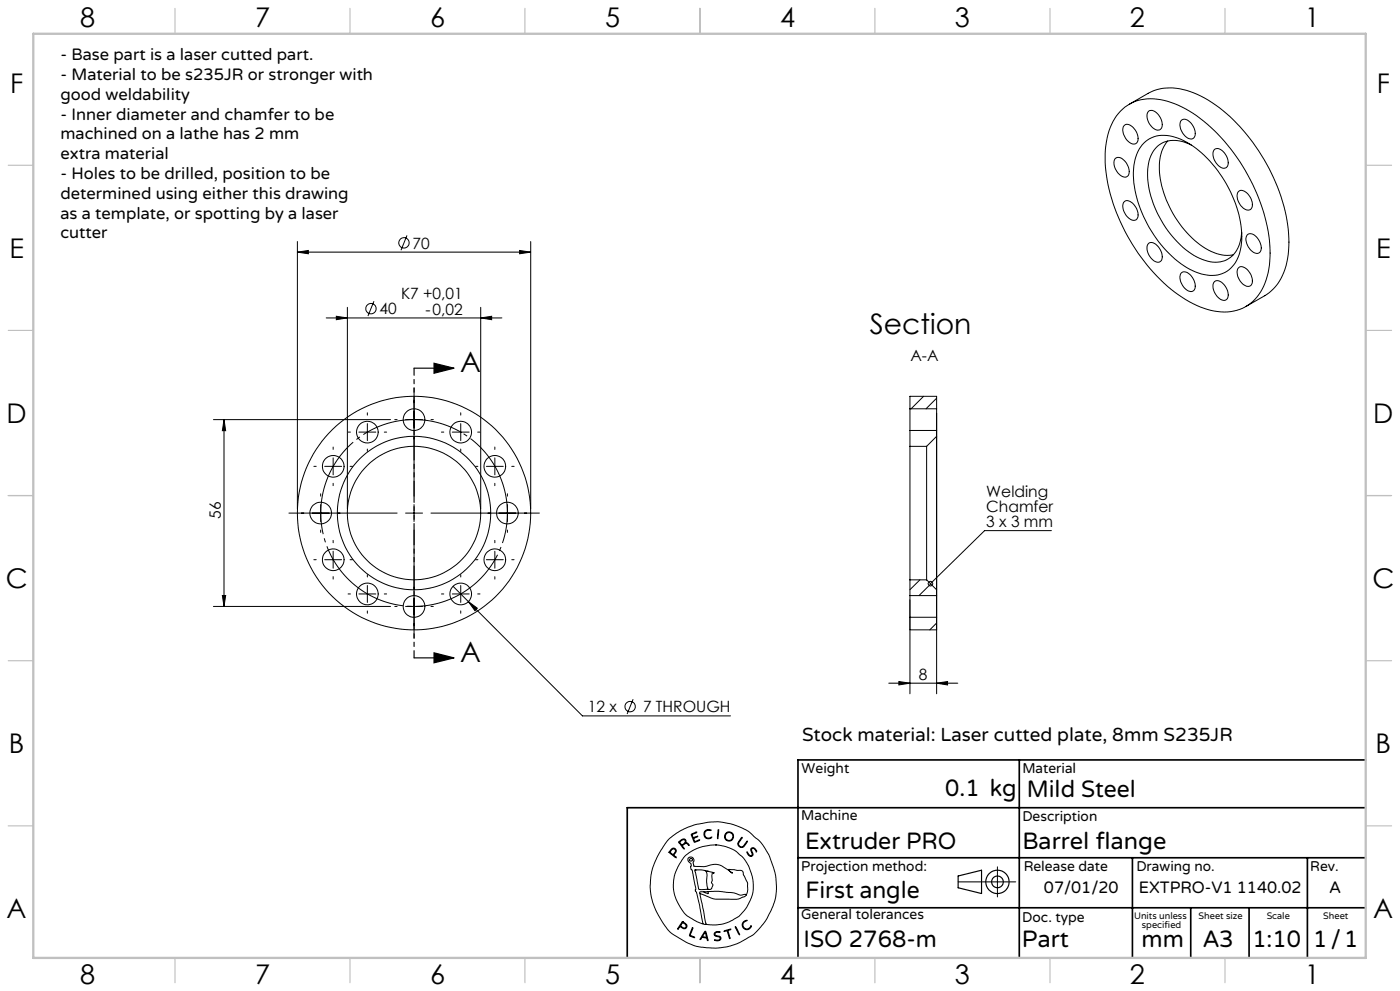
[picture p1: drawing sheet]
<svg xmlns="http://www.w3.org/2000/svg" width="420mm" height="297mm" viewBox="0 0 420 297" stroke-linecap="round" stroke-linejoin="round" font-family="sans-serif">
<g fill="none" stroke="#000" stroke-width=".3">
<path d="M336.1 33.3a13.5 13.5 0 0 1 14.2-2.9 40.7 40.7 0 0 1 19.9 15.6 53.7 53.7 0 0 1 10.8 29.8 18.5 18.5 0 0 1-5.9 15.2 14.8 14.8 0 0 1-15 1 45.9 45.9 0 0 1-20.3-18.7 50.2 50.2 0 0 1-8.2-28.5 18.4 18.4 0 0 1 4.5-11.5zM337.1 37.8a1.86 1.86 0 0 1 2.9 .5 3.9 3.9 0 0 1 1.1 4.5 2.03 2.03 0 0 1-3-.8 4.1 4.1 0 0 1-1-4.2zM338.8 31.3l5.7-3.3a16.1 16.1 0 0 1 14.7 .3 48.3 48.3 0 0 1 20.8 20.9 46.6 46.6 0 0 1 6.5 27 15.9 15.9 0 0 1-7.1 12.4l-5.6 3.3M344.6 33.4a2.4 2.4 0 0 1 3.2 1.5 2.81 2.81 0 0 1 0 4 4 4 0 0 1-3.7-4v-.7zM354.5 36a2.24 2.24 0 0 1 3 1.1 3.4 3.4 0 0 1 .5 4.3 2.92 2.92 0 0 1-3.5-2.1 2.91 2.91 0 0 1 0-3.3zM334.6 47.4a2.27 2.27 0 0 1 3.1 1.1 3.4 3.4 0 0 1 .5 4.4 2.95 2.95 0 0 1-3.6-2.2 3.1 3.1 0 0 1 0-3.3zM343.1 42.9a9.2 9.2 0 0 1 10.3-1.5 32.2 32.2 0 0 1 16.3 17.3 25.7 25.7 0 0 1 2 17.8 8.6 8.6 0 0 1-11.2 5.6 28.7 28.7 0 0 1-15.7-13.8 30.4 30.4 0 0 1-4.5-19.5 10.8 10.8 0 0 1 2.8-5.9zM350.3 42.3a13.5 13.5 0 0 0-2.2 11.3 31.5 31.5 0 0 0 14.4 21.4 10.7 10.7 0 0 0 7.5 1.3M357.4 43.5a8.7 8.7 0 0 0-10.5 .7 13.4 13.4 0 0 0-2.3 11.5 31.2 31.2 0 0 0 14.4 21.3 9.5 9.5 0 0 0 9.6 .5 9.5 9.5 0 0 0 3.9-7.9M364.3 44.8a2.4 2.4 0 0 1 3.3 1.5 3.2 3.2 0 0 1 .3 3.9 2.44 2.44 0 0 1-3.1-1.3 3.5 3.5 0 0 1-.5-4.1zM371.6 57.4a2.41 2.41 0 0 1 3.3 1.4 2.84 2.84 0 0 1 0 4.1 3.4 3.4 0 0 1-3.5-2.8 2.55 2.55 0 0 1 .2-2.7zM89.2 75.6l3.3-.5v1z"/>
<path d="M89.2 72.4v80.1M89.2 75.6h70M122.1 70.6l-1.8 4.4M155.9 75.1l3.3 .5-3.3 .5zM159.2 72.4v80.1M337.1 60.6a1.86 1.86 0 0 1 2.9 .6 3.9 3.9 0 0 1 1.1 4.4 2.03 2.03 0 0 1-3-.8 4.1 4.1 0 0 1-1-4.2zM344.6 73a2.76 2.76 0 0 1 3.5 1.9 2.63 2.63 0 0 1-.3 3.6 4 4 0 0 1-3.7-4v-.7zM374.3 70.3a2.23 2.23 0 0 1 3 1.1 3.4 3.4 0 0 1 .5 4.3 2.92 2.92 0 0 1-3.5-2.1 2.91 2.91 0 0 1 0-3.3zM97.9 95.3h52.7M100.9 94.8l3.3 .5-3.3 .5zM104.2 92.1v60.4M112.2 90.3l-1.8 4.4"/>
<path d="M144.2 95.3l3.3-.5v1zM144.2 92.1v60.4M354.5 81.7a2.24 2.24 0 0 1 3 1.1 3.4 3.4 0 0 1 .5 4.4 2.92 2.92 0 0 1-3.5-2.2 2.91 2.91 0 0 1 0-3.3zM364.3 84.4a2.76 2.76 0 0 1 3.6 1.9 2.63 2.63 0 0 1-.3 3.7 4 4 0 0 1-3.7-4.1v-.7zM371.4 80.4a1.86 1.86 0 0 1 2.9 .6 3.9 3.9 0 0 1 1.1 4.4 2.03 2.03 0 0 1-3-.8 4.1 4.1 0 0 1-1-4.2zM124.2 116.2v32.5M277.1 118.8l-3.8 3.7M281 119.3l-3.2 3.2M64 125.8h53.2M67.2 125.8v55.9M67.2 125.8l.5 3.3h-1zM94.2 139.8h.7"/>
<path d="M97.4 139.8h5.1M99.9 134v.7M99.9 137.2v5.1M104.4 129.5h.7M105 139.8h.8M107.7 129.5h5M110.2 123.7v.7M110.2 127v5M110.2 134.6v.7M115.3 129.5h.7M118.4 125.8h.7M121.7 125.8h5.1"/>
<path d="M129.3 125.8h.7M132.4 129.5h.7M135.7 129.5h5.1M138.2 123.7v.7M138.2 127v5M138.2 134.6v.7M142.7 139.8h.7M143.3 129.5h.7M145.9 139.8h5.1M148.4 134v.7M148.4 137.2v5.1M153.5 139.8h.7"/>
<path d="M273 133.8v40M273 122.5v6.5M273 122.5v-3.7h8v3.7M273 129v4.8M273 133.8h5M273 122.5h8M278 133.8v40M278 133.8l3-3v46l-3-3M281 122.5v6.5h-8M281 123.8v84.1M86.7 153.8h32.4M96.2 148v.7"/>
<path d="M96.2 151.2v5.1M96.2 158.9v.7M99.9 144.8v.8M121.7 153.8h5.1M124.2 151.2v5.1M124.2 158.9v32.4M129.3 153.8h32.5M148.4 144.8v.8M152.2 148v.7M152.2 151.2v5.1M152.2 158.9v.7M315.4 159h-20l-16.2 15.9"/>
<path d="M66.7 178.5h1l-.5 3.2zM94.2 167.7h.7M97.4 167.7h5.1M99.9 162v.7M99.9 165.2v5.1M99.9 172.8v.8M104.4 178h.7M105 167.7h.8M107.7 178h5M110.2 172.2v.7M110.2 175.5v5M115.3 178h.7"/>
<path d="M132.4 178h.7M135.7 178h5.1M135.9 175.7l4.6 4.6M138.2 172.2v.7M138.2 175.5v5M142.7 167.7h.7M143.3 178h.7M145.9 167.7h5.1M148.4 162v.7M148.4 165.2v5.1M148.4 172.8v.8M153.5 167.7h.7"/>
<path d="M273 178.5h8v6.5h-8zM273 173.8v4.7M273 173.8h5M273 179.8v28.1M276 173.8l-3 2.9M279.2 175l-3.5 3.5M64 181.7h53.2M110.2 183.1v.7M118.4 181.7h.7M121.7 181.7h5.1M129.3 181.7h.7M138.2 183.1v.7"/>
<path d="M140.5 180.3l2.7 2-.7 .7zM140.5 180.3l34.2 34.3h44.4M273 188.8h8M281 186.7l-2.1 2.1M189.9 209.5l-1.8 4.5M266.6 204.7h20.7M269.7 204.3l3.3 .4-3.3 .6zM281 204.7l3.3-.4v1zM200.5 251.7l2.5-2 3.6-1.9 2.1-.7 3.6-.7 3.1-.1 3.9 .6 3.2 1.2 2.1 1.1 2.9 2.5 1.7 2.1 1.7 2.9 1.6 4.9 .4 3.9-.1 3-.8 2.8-1.9 3.9-1.6 2.3a18.3 18.3 0 0 1-7.7 5.5l-2.7 .8-3.2 .4-2.8-.1-3.3-.5-3.1-1.3-3.8-2.3-1.4-1.2-1.4-1.9-2.2-3.7-1-2.6-.6-2.5-.2-2.7 .2-3.3 1-3.2 1.7-3.6zM201.3 254.6l.7-.4 .5 .1 .4 .6-.2 .6a.63 .63 0 0 0-.5 .6 .63 .63 0 0 0 .4 .6l.2 .4-1.7-1.3a.43 .43 0 0 1-.4-.5 .43 .43 0 0 1 .4-.4zM201.5 254.7l.8-.2 .3 .4v.4a.69 .69 0 0 1-.9 .7 .69 .69 0 0 1-.4-1.1zM203.7 252.2l1-.7 .6-.1 .5 .5v.6l.5 .2 .5 .6-.8-.5-.6 .1a.65 .65 0 0 0-.7 .6 .65 .65 0 0 0 .5 .7l-.1 .3z"/>
<path d="M204 252.2l.9-.5h.4l.3 .4-.3 .6a.71 .71 0 0 1-.8 .4 .71 .71 0 0 1-.6-.8zM207.4 250l1.7-.6-1 .5a.56 .56 0 0 0-.3 .9 .56 .56 0 0 0 .9 0l.7-.2-1 .5a.45 .45 0 0 0-.4 .4 .45 .45 0 0 0 .3 .5l.1 .2 1.5-.5-1.2 .6a.41 .41 0 0 1-.5 .1 .41 .41 0 0 1-.2-.5zM208.8 249.4h.1M211.5 249.1l1-.5a.45 .45 0 0 1 .8 .4l-1.1-.1-.6 .3-.2 .5 .1 .9 .4 .4 .8 .2 .9-.3-.9 .5-.8-.1-.5-.4-.2-1.1zM214.7 253.2h.1M214.7 253.2l2.4 .4 2.6 .9 1.2 .7 2 1.8 1.6 2.4 1.2 3.2 .3 1.8v2.5l-.6 2.1-1.4 2.8-2.5 2.9-2.7 1.6-1.8 .6-2.2 .3-2.9-.2M214.7 253.2l-1.9 .1-3.1 .8-2.3 1-1.6 1.2-1.2 1.4-1.3 2.2-.8 2.1-.4 1.7-.1 2.4 .3 1.8 .5 1.6 1.5 2.7 .9 1.4 1 1 2.9 1.6 1.9 .7M215.4 248.7h.2v.4l-.3 2.3zM222.4 251.1l.2-.1-1.1 1.9 .2 .5 .5 .3 .7-.1 1.1-1.4h.3l-1.1 1.5-.5 .3-.9-.3-.5-.7zM224 255.3h.2l.5 .8 .5 .4 .5-.3-.5-1.4 .3-.6 .7-.1 .8 1-.1 .2-.8-1-.5 .1-.1 .4 .4 1.3-.5 .6-.9-.5zM299.2 259.8v9M204.7 276.6l.5 .2 .7 .6-.3 .6-.6 .1a.73 .73 0 0 1-.7-.9z"/>
<path d="M204.8 276.2h.1M204.8 276.2l-1.5 2.2h.2a.68 .68 0 0 1 .6-.6 .68 .68 0 0 1 .7 .4l.9 .1 .4-.9-.3-.5-1-.7M204.8 276.5h.1M207.7 278.1v-.1a.55 .55 0 0 1-.1 .9l-.4 .9a.42 .42 0 0 0-.1 .5 .42 .42 0 0 0 .5 .2l.8 .5-1.6-.6zM208.5 260.7h2.2l2.9 .7 .6 .4a.34 .34 0 0 0-.5-.2 .34 .34 0 0 0-.1 .5v1.8a1.12 1.12 0 0 0 .3 1.4l-.6 1.2h-1.2M208.5 260.7l1 5.1a.84 .84 0 0 0 1.1 .8l1.5-.1M208.5 260.7h.1M210 267.8l1.9 9.2M210 267.8l4.6 1.7h6.7l2-.7 .5-.5M211 276.9l.8 .1M211 267.3h-1v.5M211.3 260.8a2.01 2.01 0 0 1 .7 2.7l.1 2 .3 .8-.3 .2"/>
<path d="M211.4 279.7l.3-.1 .2 1.1-.4 .2a.46 .46 0 0 1-.7-.3 .46 .46 0 0 1 .3-.6zM211.5 279.1h.2l.2 .5 .5 2.2h-.2a.87 .87 0 0 0-1.2-.8l-.4-.1-.3 .6h-.3zM211.5 279.5h.1M211.8 277h.1M212.2 261.1h.1M212.4 267.2l3.3-.1 4.4 .5 2 .7 1-.2a.41 .41 0 0 1 .4-.1 .41 .41 0 0 1 .3 .3M212.4 267.2l.1 .6-1.5-.5M212.4 267.2l-1.4 .1M214.5 279.5l.7-.3 .8 .2-1.2 .1-.3 .3 .2 .5 1.5 .5 .1 .5-.3 .4-.7 .3-1-.2 1.4-.1 .3-.4-.1-.4-1.2-.3-.4-.3zM217.2 279l2.1-.5-.9 .4 .5 2.4-.7-2.3-.9 .2zM220.6 277.7l1.3 2.5zM220.7 277.7h.1"/>
<path d="M223 276.3l.7-.4 .5-.1-1 .6-.3 .6v.5l.5 .7 .9 .2 1.1-.9-.1 .4-1 .7-1-.2-.7-1.1zM223.8 268.3l.5-1.1v-2.4l-1.2-2.5-.2-1-.3-.4-4-.3 1.2 1.1-3.2-2.2-1.7-.5-1.2 .1-2.5 .6-3-.1-.3-.9 .3-.8-.2-.7-.6-.3-.7 .1-.3 .4v.4l.9 1.1-.1 1.3 .5 .6 1 5.4-.1 .8 .4 .4 .8 3.7 1.2 5.8M287.4 264.3h17.3"/>
<circle cx="121.2" cy="72.8" r="1.56"/>
<circle cx="111.3" cy="92.5" r="1.56"/>
<circle cx="100" cy="139.8" r="3.3"/>
<circle cx="110.2" cy="129.5" r="3.3"/>
<circle cx="124.2" cy="125.8" r="3.3"/>
<circle cx="138.2" cy="129.5" r="3.3"/>
<circle cx="148.4" cy="139.8" r="3.2"/>
<circle cx="96.2" cy="153.8" r="3.2"/>
<circle cx="124.2" cy="153.7" r="35"/>
<circle cx="124.2" cy="153.8" r="23"/>
<circle cx="124.2" cy="153.8" r="20"/>
<circle cx="152.2" cy="153.8" r="3.3"/>
<circle cx="100" cy="167.8" r="3.2"/>
<circle cx="110.2" cy="178" r="3.3"/>
<circle cx="138.2" cy="178" r="3.3"/>
<circle cx="148.5" cy="167.8" r="3.2"/>
<circle cx="279.1" cy="174.9" r=".68"/>
<circle cx="124.2" cy="181.8" r="3.3"/>
<circle cx="189.1" cy="211.8" r="1.55"/>
<circle cx="207.3" cy="257.7" r=".43"/>
<circle cx="218.7" cy="250.7" r="1.17"/>
<circle cx="218.7" cy="250.7" r="1.37"/>
</g>
<g fill="none" stroke="#000" stroke-width=".35">
<path d="M124.2 110.3h12M130.2 108.9l6 1.4-6 1.6zM124.2 197.2h12M130.2 195.6l6 1.6-6 1.4zM287.4 262.5l7.1-1.7v7l-7.1-1.7z"/>
<circle cx="299.2" cy="264.3" r="3.5"/>
<circle cx="299.2" cy="264.3" r="1.75"/>
</g>
<path d="M151 145.6a28 28 0 0 0-46.9-11.3 28 28 0 0 0 12.9 46.5 28 28 0 0 0 34.4-33.8l-.4-1.4" fill="none" stroke="#000" stroke-width=".3" stroke-dasharray="30.5 1.3 1.3 1.3" stroke-dashoffset="13" stroke-linecap="butt"/>
<path d="M124.2 110.3v86.8" fill="none" stroke="#000" stroke-width=".35" stroke-dasharray="6.3 1.3 1.3 1.3 1.3 1.3" stroke-dashoffset="4.2"/>
<path d="M305.8 227.7v59.2M409.7 227.7h-170.3v59.2M239.4 257.1h170.3M339.7 257.1v29.9M392.2 257.1v29.8M409.7 242.1h-221.5v45M239.4 272.1h170.3M357.2 272.1v14.8M374.7 272.1v14.8" fill="none" stroke="#000" stroke-width=".5"/>
<g fill="none" stroke="#c0c0c0" stroke-width=".35">
<path d="M52.5 2.5v7.5M105 2.5v7.5M157.5 2.5v7.5M210 2.5v7.5M262.5 2.5v7.5M315 2.5v7.5M367.5 2.5v7.5M2.5 49.5h7.5M410 49.5h7.5M2.5 99h7.5M410 99h7.5M2.5 148.5h7.5"/>
<path d="M410 148.5h7.5M2.5 198h7.5M410 198h7.5M2.5 247.5h7.5M410 247.5h7.5M52.5 287v7.5M105 287v7.5M157.5 287v7.5M210 287v7.5M262.5 287v7.5M315 287v7.5M367.5 287v7.5"/>
</g>
<path d="M10 10.1h399.7v277h-399.7z" fill="none" stroke="#c0c0c0" stroke-width=".7"/>
<g fill="#000">
<path d="M89.2 75.6l3.3-.5v1zM155.9 75.1l3.3 .5-3.3 .5zM100.9 94.8l3.3 .5-3.3 .5zM144.2 95.3l3.3-.5v1zM140.5 180.3l2 2.7 .7-.7z"/>
<path d="M130.2 108.9l6 1.4-6 1.6zM130.2 195.6l6 1.6-6 1.4z"/>
<path d="M67.2 125.8l.5 3.3h-1zM66.7 178.5h1l-.5 3.2z"/>
<path d="M281 204.7l3.3-.4v1zM269.7 204.3l3.3 .4-3.3 .6z"/>
</g>
<g font-size="8.5">
<text x="261" y="100">Section</text>
<text x="138.1" y="111.6">A</text>
<text x="138.1" y="198.4">A</text>
</g>
<g font-size="8.1">
<text x="24" y="8">8</text>
<text x="76.5" y="8">7</text>
<text x="129" y="8">6</text>
<text x="181.5" y="8">5</text>
<text x="234" y="8">4</text>
<text x="286.5" y="8">3</text>
<text x="339" y="8">2</text>
<text x="391.5" y="8">1</text>
<text x="3" y="27.7">F</text>
<text x="413" y="27.7">F</text>
<text x="2.8" y="77.2">E</text>
<text x="412.8" y="77.2">E</text>
<text x="2" y="126.7">D</text>
<text x="412" y="126.7">D</text>
<text x="1.7" y="176.2">C</text>
<text x="411.7" y="176.2">C</text>
<text x="2.7" y="225.7">B</text>
<text x="412.7" y="225.7">B</text>
<text x="2" y="275.2">A</text>
<text x="412" y="275.2">A</text>
<text x="24" y="295">8</text>
<text x="76.5" y="295">7</text>
<text x="129" y="295">6</text>
<text x="181.5" y="295">5</text>
<text x="234" y="295">4</text>
<text x="286.5" y="295">3</text>
<text x="339" y="295">2</text>
<text x="391.5" y="295">1</text>
</g>
<g font-size="7.1">
<text x="283.6" y="238.5">0.1 kg</text>
<text x="308" y="239">Mild Steel</text>
<text x="241.5" y="254.4">Extruder PRO</text>
<text x="306.7" y="254.4">Barrel flange</text>
<text x="241.6" y="269.2">First angle</text>
<text x="241.1" y="283.7">ISO 2768-m</text>
<text x="306.6" y="283.9">Part</text>
<text x="342.5" y="283.9">mm</text>
<text x="360.9" y="283.8">A3</text>
<text x="375.7" y="283.9">1:10</text>
<text x="393.9" y="283.9">1/1</text>
</g>
<text font-size="5.6" x="240.6" y="222">Stock material: Laser cutted plate, 8mm S235JR</text>
<g font-size="4.9">
<text x="18.1" y="18">- Base part is a laser cutted part.</text>
<text x="18.1" y="24">- Material to be s235JR or stronger with</text>
<text x="18.1" y="29.9">good weldability</text>
<text x="18.1" y="35.9">- Inner diameter and chamfer to be</text>
<text x="18.1" y="41.8">machined on a lathe has 2 mm</text>
<text x="18.1" y="47.7">extra material</text>
<text x="18.1" y="53.7">- Holes to be drilled, position to be</text>
<text x="18.1" y="59.6">determined using either this drawing</text>
<text x="18.1" y="65.5">as a template, or spotting by a laser</text>
<text x="18.1" y="71.5">cutter</text>
<text x="313.2" y="267.6">07/01/20</text>
<text x="341.7" y="267.6">EXTPRO-V1 1140.02</text>
<text x="398.8" y="267.6">A</text>
</g>
<g font-size="4.7">
<text x="123.8" y="74.5">70</text>
<text x="120.3" y="89.7">K7 +0,01</text>
<text x="113.9" y="94.2">40</text>
<text x="127.6" y="94.3">-0,02</text>
<text x="273.1" y="108.2">A-A</text>
<text x="295.9" y="148.9">Welding</text>
<text x="66.2" y="155.5" transform="rotate(-90 66.2 155.5)">56</text>
<text x="295.9" y="153.4">Chamfer</text>
<text x="295.9" y="157.9">3 x 3 mm</text>
<text x="275.7" y="203.7">8</text>
<text x="176.3" y="213.5">12 x</text>
<text x="192.9" y="213.5">7 THROUGH</text>
</g>
<g font-size="4.2">
<text x="240.5" y="231.7">Weight</text>
<text x="306.7" y="231.7">Material</text>
<text x="240.4" y="245.9">Machine</text>
<text x="306.7" y="246.1">Description</text>
<text x="240.4" y="261.1">Projection method:</text>
<text x="307.1" y="261">Release date</text>
<text x="340.9" y="261">Drawing no.</text>
<text x="393.1" y="261">Rev.</text>
<text x="240.4" y="275.6">General tolerances</text>
<text x="306.7" y="276.3">Doc. type</text>
</g>
<g font-size="2.8">
<text x="340.2" y="275.3">Units unless</text>
<text x="359.6" y="275.3">Sheet size</text>
<text x="380" y="275.3">Scale</text>
<text x="396.9" y="275.3">Sheet</text>
<text x="342.6" y="278.2">specified</text>
</g>
</svg>
